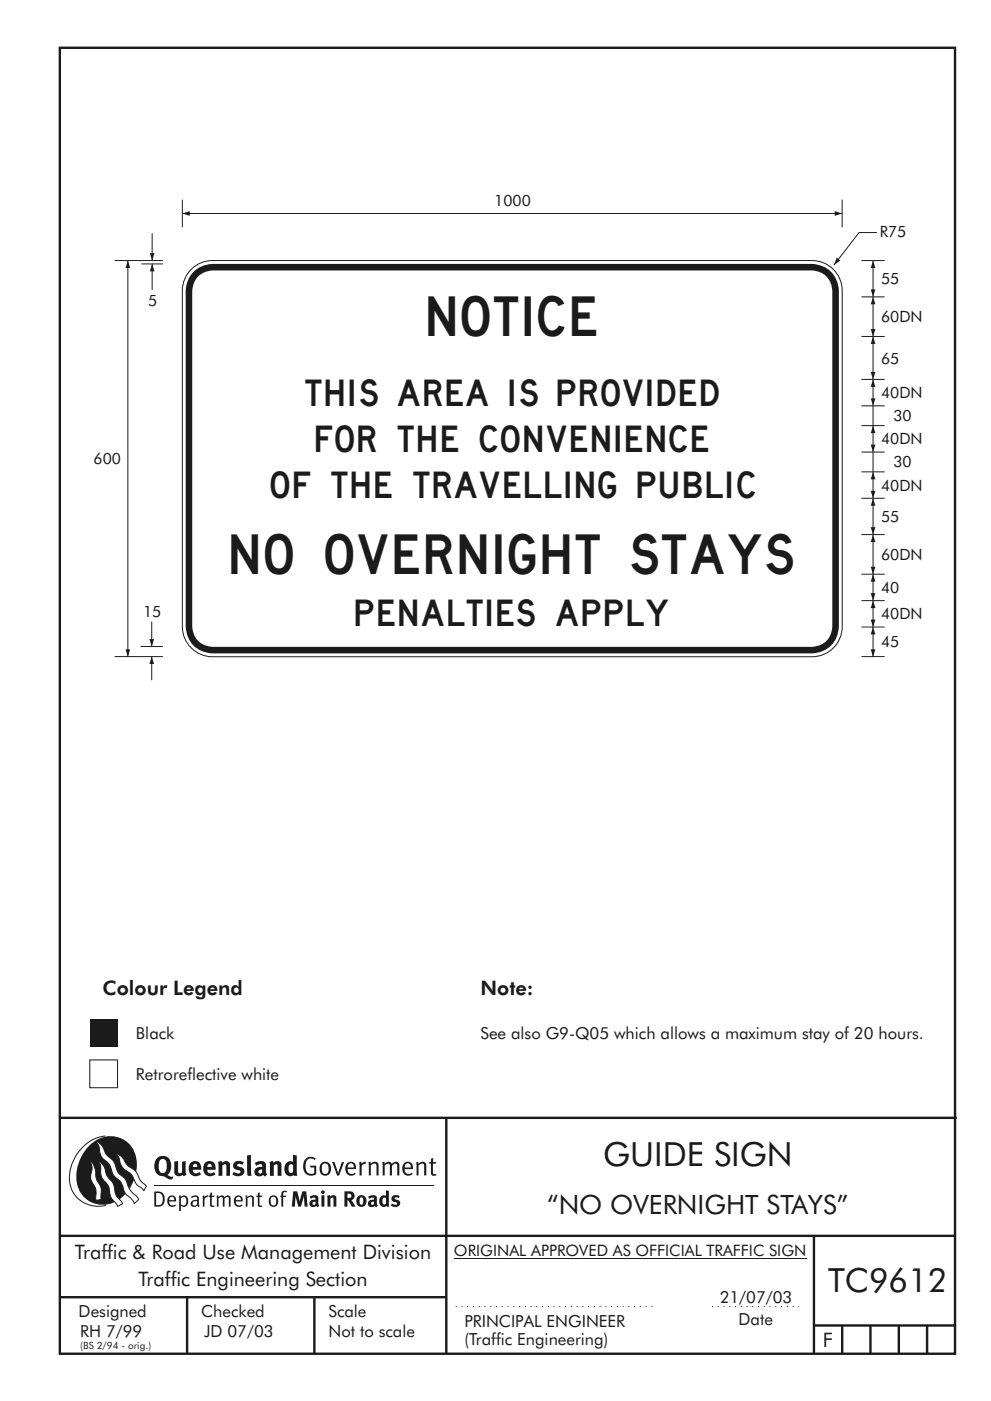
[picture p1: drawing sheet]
<svg xmlns="http://www.w3.org/2000/svg" width="210mm" height="297mm" viewBox="0 0 210 297" stroke-linecap="round" stroke-linejoin="round" font-family="sans-serif">
<g fill="none" stroke="#1f1a17" stroke-width=".51">
<path d="M12.7 10.1h189.9v276.9h-189.9zM12.7 237h190.3M94.7 236.9v50.1M12.7 262h190M12.7 275h82M39.7 275v12M66.7 275v12M172.7 262v25M172.7 281h30M178.7 281v6M184.7 281v6M190.7 281v6"/>
<path d="M196.7 281v6"/>
</g>
<path d="M151.1 277h18.4" fill="none" stroke="#1f1a17" stroke-width=".21" stroke-dasharray=".2 1" stroke-linecap="butt"/>
<path d="M19 216.2h5.9v5.9h-5.9z" fill="#1f1a17"/>
<path d="M19 224.7h5.9v5.9h-5.9z" fill-rule="evenodd" fill="#fff" stroke="#1f1a17" stroke-width=".21"/>
<path d="M96.3 266.7h74.7" fill="none" stroke="#1f1a17" stroke-width=".21"/>
<path d="M96.7 277h42.7" fill="none" stroke="#1f1a17" stroke-width=".21" stroke-dasharray=".2 1" stroke-linecap="butt"/>
<g fill="#1f1a17">
<path d="M64.9 245.6a1.61 1.61 0 0 1 2.1 .1l-.2 .2a1.17 1.17 0 0 0-1.4-.1 1.17 1.17 0 0 0-.6 1.2 1.42 1.42 0 0 0 1.2 1.9l.7-.2v-1.2h-.8l-.1-.4h1.3v1.9a1.82 1.82 0 0 1-2.2-.1 1.82 1.82 0 0 1-.6-2.1l.2-.7z" fill-rule="evenodd"/>
<path d="M68.2 246.6a1.77 1.77 0 0 0 .4 2.6 1.39 1.39 0 0 0 1.4-.5 1.39 1.39 0 0 0 .2-1.5 1.19 1.19 0 0 0-2-.6zM68.5 246.8a.83 .83 0 0 1 1 .1 .83 .83 0 0 1 .2 1 .75 .75 0 0 1-.6 1 .75 .75 0 0 1-.8-.8v-.9z" fill-rule="evenodd"/>
<path d="M70.5 246.4l.4-.1 .8 2.4 .8-2.3h.5l-1.1 2.8h-.4z" fill-rule="evenodd"/>
<path d="M73.6 246.7a1.74 1.74 0 0 0 .5 2.5h.9l.5-.3-.2-.3a.89 .89 0 0 1-1.1 .2 .89 .89 0 0 1-.4-.9h1.7a1.15 1.15 0 0 0-.4-1.4 1.15 1.15 0 0 0-1.5 .2zM74 246.9a.67 .67 0 0 1 .8-.1 .67 .67 0 0 1 .3 .7h-1.3z" fill-rule="evenodd"/>
<path d="M76.2 246.4l.4-.1 .1 .5 .5-.4 .5-.1-.2 .5a.61 .61 0 0 0-.8 .6v1.8h-.4z" fill-rule="evenodd"/>
<path d="M78.1 246.4l.5-.1 .1 .5a.89 .89 0 0 1 .9-.5 .89 .89 0 0 1 .7 .8v2.1h-.4v-2.1l-.1-.3-.3-.1-.8 .4v2.1h-.4z" fill-rule="evenodd"/>
<path d="M81.1 246.4l.4-.1 .1 .4a.83 .83 0 0 1 .8-.4 .83 .83 0 0 1 .7 .5 .86 .86 0 0 1 .9-.5 .86 .86 0 0 1 .7 .8v2.1h-.4l-.1-2.3a.5 .5 0 0 0-.8 0l-.2 .2v2.1h-.5v-2.2l-.4-.3-.7 .4v2.1h-.4z" fill-rule="evenodd"/>
<path d="M85.7 246.7a1.74 1.74 0 0 0 .5 2.5h.9l.5-.3-.2-.3a.89 .89 0 0 1-1.1 .2 .89 .89 0 0 1-.4-.9h1.7a1.15 1.15 0 0 0-.5-1.4 1.15 1.15 0 0 0-1.4 .2zM86 246.9a.67 .67 0 0 1 .9-.1 .67 .67 0 0 1 .3 .7h-1.3z" fill-rule="evenodd"/>
<path d="M88.3 246.4l.4-.1 .1 .5a.89 .89 0 0 1 .9-.5 .89 .89 0 0 1 .7 .8v2.1h-.4v-2.1l-.1-.3-.3-.1-.8 .4v2.1h-.4z" fill-rule="evenodd"/>
<path d="M91.5 245.7l.4-.2v.9h.7l-.2 .3h-.5v2.1l.1 .1h.5l.1 .3a.71 .71 0 0 1-1.2-.5v-2h-.3v-.3h.3z" fill-rule="evenodd"/>
<path d="M37 246.3l.8-.2v2a.46 .46 0 0 0 .2 .7 .46 .46 0 0 0 .6-.3v-2.2l.8-.1v2.3l.2 .6-.6 .3-.2-.3a1.03 1.03 0 0 1-1.2 .2 1.03 1.03 0 0 1-.6-1z" fill-rule="evenodd"/>
<path d="M40.4 246.6a1.64 1.64 0 0 0 0 2.3 1.64 1.64 0 0 0 2.3 .1l-.4-.5a.78 .78 0 0 1-.9 .3 .78 .78 0 0 1-.5-.8h1.8a1.37 1.37 0 0 0-.6-1.6 1.37 1.37 0 0 0-1.7 .2zM41 246.9a.48 .48 0 0 1 .7-.1 .48 .48 0 0 1 .2 .6h-1z" fill-rule="evenodd"/>
<path d="M43.5 246.6a1.65 1.65 0 0 0-.2 2 1.65 1.65 0 0 0 1.9 .7l.5-.3-.3-.5a.78 .78 0 0 1-.9 .3 .78 .78 0 0 1-.5-.8h1.8a1.37 1.37 0 0 0-.6-1.6 1.37 1.37 0 0 0-1.7 .2zM44.1 246.9a.48 .48 0 0 1 .6-.1 .48 .48 0 0 1 .2 .6h-.9z" fill-rule="evenodd"/>
<path d="M46.3 246.4l.7-.3 .1 .4a.95 .95 0 0 1 1-.3 .95 .95 0 0 1 .7 .9v2.2h-.8v-2.3l-.3-.2-.5 .3v2.2h-.8z" fill-rule="evenodd"/>
<path d="M49.7 246.5a1.73 1.73 0 0 1 2-.1l-.2 .6-.6-.2a.42 .42 0 0 0-.6 .3l.2 .2a1.23 1.23 0 0 1 1.4 1 1.47 1.47 0 0 1-2.3 .9l-.3-.1 .3-.6 .7 .3a.47 .47 0 0 0 .7-.3 .87 .87 0 0 0-1-.6l-.4-.2-.1-.4z" fill-rule="evenodd"/>
<path d="M54.1 246.6l.3 .6 .3-.2a.62 .62 0 0 1 .9 0v.4a1.21 1.21 0 0 0-1.3 .3 1.21 1.21 0 0 0-.2 1.4 1.19 1.19 0 0 0 1.7 0l.5 .3 .4-.4-.3-.4v-1.3a.96 .96 0 0 0-1.3-1.1zM55 248.1l.6-.1v.6a.43 .43 0 0 1-.6 .1 .43 .43 0 0 1 0-.6z" fill-rule="evenodd"/>
<path d="M57.2 246.4l.7-.3 .1 .4a.95 .95 0 0 1 1-.3 .95 .95 0 0 1 .7 .9v2.2h-.8v-2.3l-.3-.2-.5 .3v2.2h-.8z" fill-rule="evenodd"/>
<path d="M62.2 244.8v1.6a1.29 1.29 0 0 0-1.4 .1 1.29 1.29 0 0 0-.5 1.3 1.24 1.24 0 0 0 .5 1.4 1.24 1.24 0 0 0 1.5-.1l.1 .2h.7l-.1-4.3zM61.5 246.9h.4l.3 .1v1.5l-.3 .2a.48 .48 0 0 1-.6-.5 1.52 1.52 0 0 1 .2-1.3z" fill-rule="evenodd"/>
<path d="M52.4 245l.8-.2 .2 4.5h-.8l-.1-.2z" fill-rule="evenodd"/>
</g>
<path d="M22.4 240.9a9 9 0 0 0-7.4 10.8 6.2 6.2 0 0 0 7.5 3.9M32.7 251.4h59.4" fill="none" stroke="#1f1a17" stroke-width=".21"/>
<path d="M19.1 242.7a5.7 5.7 0 0 1 6.5-1.4 5.7 5.7 0 0 1 3.4 5.7 8.6 8.6 0 0 1-6.2 8.4 5.7 5.7 0 0 1-6.5-7.1 9.9 9.9 0 0 1 2.8-5.6z" fill-rule="evenodd" fill="#1f1a17"/>
<path d="M24.4 244.6a3.1 3.1 0 0 1 2.3 2.1l.8 .8a3.2 3.2 0 0 1 2 2.3l.4 .7 1.2 1-.6 .9-.2-.3a3.5 3.5 0 0 1-1.9-2 3.8 3.8 0 0 0-2.1-2.2 3.5 3.5 0 0 1-1-2.3zM20.4 242a3.4 3.4 0 0 1 1.9 2.4l.7 .9a3.3 3.3 0 0 1 1.7 2.5 4.4 4.4 0 0 0 1.7 2l.3 .3a6.1 6.1 0 0 0 2.5 3.7l.2 .5-.9 .9a6.1 6.1 0 0 0-1.9-2.2l-.4-.7a3.6 3.6 0 0 0-1.9-2.8l-.6-1.1a3.6 3.6 0 0 0-1.9-2.8 3.7 3.7 0 0 1-.8-2.4zM21 246.2a3.4 3.4 0 0 1 1.5 2.7l.6 .9a3.8 3.8 0 0 1 1.4 3.1l.3 .8 1.2 1.5-1 .6-.5-.8a3.2 3.2 0 0 1-1.3-2.8 4.3 4.3 0 0 0-1.4-2.2 4.7 4.7 0 0 1-.5-2.9zM19.2 246.1a5.1 5.1 0 0 1 1.2 3.7l.3 .7a3.1 3.1 0 0 1 .7 3l.1 .8-1.1 .2-.1-.8a3.5 3.5 0 0 0-.9-3.2 3.6 3.6 0 0 1 .1-2.6z" fill-rule="evenodd" fill="#fff" stroke="#1f1a17" stroke-width=".21"/>
<g fill="#1f1a17">
<path d="M33.4 245.5a2.51 2.51 0 0 0 .4 3.7l.8 .2a2.78 2.78 0 0 0 2 .6l.2-.5h-.6l-.7-.4a2.56 2.56 0 0 0 0-3.8 1.83 1.83 0 0 0-2.1 .2zM34 245.9a.87 .87 0 0 1 1 0 .87 .87 0 0 1 .4 .9v.4a1.17 1.17 0 0 1-.9 1.5h-.3a2.38 2.38 0 0 1-.2-2.8z" fill-rule="evenodd"/>
<path d="M33.1 252.9v2.6a1.12 1.12 0 0 0 1.2-.3 1.12 1.12 0 0 0 .2-1.1l-.1-.6-.3-.4zM32.7 252.6h1.1a1.67 1.67 0 0 1 1.2 1.7 1.67 1.67 0 0 1-1.3 1.5h-1zM36.1 253.9l-.2 .6h1.1a.55 .55 0 0 0-.3-.7 .55 .55 0 0 0-.6 .1zM35.8 253.8a.95 .95 0 0 1 1.2-.2 .95 .95 0 0 1 .4 1.1h-1.5a.72 .72 0 0 0 .4 .8 .72 .72 0 0 0 .9-.1l.1 .2a1.15 1.15 0 0 1-1.5 0 1.15 1.15 0 0 1-.2-1.5zM38.4 254.1v1.2a.7 .7 0 0 0 .9 .1 .7 .7 0 0 0 .2-.9 .61 .61 0 0 0-.4-.7 .61 .61 0 0 0-.7 .3zM38 253.5l.3-.1 .1 .4a.95 .95 0 0 1 1.2-.1 .95 .95 0 0 1 .3 1.1 .92 .92 0 0 1-.5 1 .92 .92 0 0 1-1-.2v1.1l-.4 .1zM40.9 254.9a.5 .5 0 0 0 .2 .7 .5 .5 0 0 0 .7-.3v-.7zM40.5 253.8a1 1 0 0 1 1.7 .2v1.4l.2 .3-.2 .2-.3-.3a.78 .78 0 0 1-1.4-.1 .78 .78 0 0 1 .8-1.1h.5a.58 .58 0 0 0-.3-.7 .58 .58 0 0 0-.7 .3zM43 253.5l.3-.1 .1 .4 .3-.3h.5l-.2 .3a.52 .52 0 0 0-.6 .6v1.4h-.4zM44.6 252.9l.4-.1-.1 .7h.6l-.1 .3h-.5v1.5a.35 .35 0 0 0 .6 .3v.2a.57 .57 0 0 1-.6 .1 .57 .57 0 0 1-.3-.5v-1.6h-.3v-.3h.3zM45.9 253.5l.4-.1 .1 .4 .2-.2a.64 .64 0 0 1 1 .2 .7 .7 0 0 1 .8-.4 .7 .7 0 0 1 .5 .7v1.7h-.4v-1.7l-.2-.3-.7 .3v1.7h-.3v-1.6a.38 .38 0 0 0-.3-.5 .38 .38 0 0 0-.5 .3l-.1 .1v1.7h-.4zM50.2 253.9l-.2 .6h1.1a.55 .55 0 0 0-.2-.7 .55 .55 0 0 0-.7 .1zM49.9 253.8a.95 .95 0 0 1 1.2-.2 .95 .95 0 0 1 .4 1.1h-1.5a.72 .72 0 0 0 .4 .8 .72 .72 0 0 0 .9-.1l.1 .2a1.15 1.15 0 0 1-1.5 0 1.15 1.15 0 0 1-.2-1.5zM52.1 253.5l.3-.1 .1 .4a.72 .72 0 0 1 .8-.4 .72 .72 0 0 1 .6 .7v1.7h-.4v-1.5a.45 .45 0 0 0-.3-.6 .45 .45 0 0 0-.5 .3l-.2 .1v1.7h-.3zM54.7 252.9l.4-.1v.7h.6l-.1 .3h-.5v1.5a.35 .35 0 0 0 .5 .3v.2a.57 .57 0 0 1-.6 .1 .57 .57 0 0 1-.3-.5v-1.6h-.3v-.3h.3zM57.6 253.9l-.2 .7a.65 .65 0 0 0 .3 .9 .65 .65 0 0 0 .8-.3l.1-.1a.93 .93 0 0 0-.7-1.4zM57.3 253.8a1.12 1.12 0 0 1 1.4 0 1.12 1.12 0 0 1 .2 1.4 1.01 1.01 0 0 1-1.2 .7 1.01 1.01 0 0 1-.7-1.2zM59.9 252.6l.5-.2 .5 .2-.2 .2-.3-.1-.3 .2v.6h.6l-.1 .3h-.5v2h-.4v-2h-.2v-.3h.2zM62.2 252.6l-.3 3.2h.7l.1-2.2 .6 2.2h.5l.7-2.2 .1 2.2h.7l-.3-3.2h-.9l-.5 2.1-.5-2.1zM65.7 253.7l.3 .5a.51 .51 0 0 1 .5-.3 .51 .51 0 0 1 .4 .4v.1a.88 .88 0 0 0-1.1 .3 .88 .88 0 0 0 .2 1.1 .9 .9 0 0 0 1.1-.1l.3 .3 .4-.4-.3-.3v-1.1a.87 .87 0 0 0-.4-.8 .87 .87 0 0 0-1 .1zM66.4 254.9l.5-.1v.5l-.1 .1h-.3l-.2-.1zM68.2 253.5v2.3h.6v-2.4zM68.1 252.8a.4 .4 0 0 0 .8 0 .4 .4 0 0 0-.8 0zM69.4 253.5l.1 2.3h.6v-1.7a.33 .33 0 0 1 .4-.2 .33 .33 0 0 1 .2 .4v1.5h.7v-1.7a.75 .75 0 0 0-.6-.7 .75 .75 0 0 0-.8 .3v-.3zM73.1 252.6v3.2h.6v-1.3l.3 .2 .7 1.1h.7l-.9-1.4a.94 .94 0 0 0 .7-1 .94 .94 0 0 0-.9-.8zM73.7 253.1a.51 .51 0 0 1 .7 .1 .51 .51 0 0 1-.1 .8h-.6zM75.9 253.7a1.19 1.19 0 0 0-.1 1.8 1.19 1.19 0 0 0 1.7-.1 1.19 1.19 0 0 0 0-1.6 1.19 1.19 0 0 0-1.6-.1zM76.5 253.9h.2a.99 .99 0 0 1 0 1.5 1.06 1.06 0 0 1-.2-1.5zM78.1 253.7l.3 .5a.51 .51 0 0 1 .5-.3 .51 .51 0 0 1 .4 .4v.1a.88 .88 0 0 0-1.1 .3 .88 .88 0 0 0 .2 1.1 .9 .9 0 0 0 1.1-.1l.3 .3 .4-.4-.2-.3v-1.1a.87 .87 0 0 0-.5-.8 .87 .87 0 0 0-1 .1zM78.9 254.9l.4-.1v.5l-.1 .1h-.3l-.2-.1zM81.9 252.4v1.2a1.2 1.2 0 0 0-1.4 .5 1.2 1.2 0 0 0 .2 1.5l.5 .3 .8-.2v.1h.6l-.1-3.3zM81.4 254l.5 .1-.1 1.2a.46 .46 0 0 1-.5 0 .46 .46 0 0 1-.2-.6zM83.3 253.6a.79 .79 0 0 0-.2 1 .79 .79 0 0 0 1 .3 .33 .33 0 0 1 0 .5 .33 .33 0 0 1-.5 0l-.5-.2-.2 .4a1.15 1.15 0 0 0 1.2 .3 1.15 1.15 0 0 0 .8-1 1.49 1.49 0 0 0-1.2-.7 .4 .4 0 0 1 .3-.4 .4 .4 0 0 1 .4 .1l.2 .1 .2-.4a1.47 1.47 0 0 0-1.5 0z" fill-rule="evenodd"/>
</g>
<path d="M40.6 57.1a6.4 6.4 0 0 1 4.5-1.9h127.2a6.4 6.4 0 0 1 6.4 6.4v71.3a6.4 6.4 0 0 1-6.4 6.3h-127.2a6.4 6.4 0 0 1-6.4-6.3v-71.3a6.3 6.3 0 0 1 1.9-4.5z" fill-rule="evenodd" fill="#fff" stroke="#1f1a17" stroke-width=".21"/>
<path d="M41.1 57.6a5.9 5.9 0 0 1 4-1.6h127.2a5.7 5.7 0 0 1 5.7 5.6v71.2a5.7 5.7 0 0 1-5.7 5.7h-127.2a5.7 5.7 0 0 1-5.7-5.7v-71.2a6.1 6.1 0 0 1 1.7-4z" fill-rule="evenodd" fill="#1f1a17"/>
<path d="M42.3 58.4a4.8 4.8 0 0 1 2.8-1.1h127.2a4.3 4.3 0 0 1 4.3 4.4v71.1a4.3 4.3 0 0 1-4.3 4.3h-127.2a4.3 4.3 0 0 1-4.3-4.3v-71.1a4.6 4.6 0 0 1 1.5-3.3z" fill-rule="evenodd" fill="#fff"/>
<path d="M38.7 45.3h140" fill="none" stroke="#1f1a17" stroke-width=".21"/>
<g fill="#1f1a17">
<path d="M38.7 45.3l1.6-.5v1z" fill-rule="evenodd"/>
<path d="M177.1 44.8l1.6 .5-1.6 .5z" fill-rule="evenodd"/>
</g>
<path d="M185.2 62.9v8.4" fill="none" stroke="#1f1a17" stroke-width=".21"/>
<g fill="#1f1a17">
<path d="M185.2 62.9l.5 1.6h-1z" fill-rule="evenodd"/>
<path d="M184.7 69.8h1l-.5 1.5z" fill-rule="evenodd"/>
</g>
<path d="M185.2 132.9v6.3" fill="none" stroke="#1f1a17" stroke-width=".21"/>
<g fill="#1f1a17">
<path d="M185.2 132.9l.5 1.6h-1z" fill-rule="evenodd"/>
<path d="M184.7 137.7h1l-.5 1.5z" fill-rule="evenodd"/>
</g>
<path d="M185.2 105.6v7.7" fill="none" stroke="#1f1a17" stroke-width=".21"/>
<g fill="#1f1a17">
<path d="M184.7 111.8h1l-.5 1.5z" fill-rule="evenodd"/>
<path d="M185.2 105.6l.5 1.6h-1z" fill-rule="evenodd"/>
</g>
<path d="M185.2 113.3v8.4" fill="none" stroke="#1f1a17" stroke-width=".21"/>
<g fill="#1f1a17">
<path d="M184.7 120.2h1l-.5 1.5z" fill-rule="evenodd"/>
<path d="M185.2 113.3l.5 1.6h-1z" fill-rule="evenodd"/>
</g>
<path d="M38.7 42.3v5.9M178.7 42.3v5.9M182.8 62.9h4.9M182.8 71.3h4.9M185.2 95.8v4.2M182.8 105.6h4.9M182.8 113.3h4.9M182.8 121.7h4.9M182.8 139.2h4.9M182.8 132.9h4.9M185.2 127.3v5.6" fill="none" stroke="#1f1a17" stroke-width=".21"/>
<g fill="#1f1a17">
<path d="M185.2 127.3l.5 1.6h-1z" fill-rule="evenodd"/>
<path d="M184.7 131.4h1l-.5 1.5z" fill-rule="evenodd"/>
</g>
<path d="M182.8 127.3h4.9M185.2 121.7v5.6" fill="none" stroke="#1f1a17" stroke-width=".21"/>
<g fill="#1f1a17">
<path d="M185.2 121.7l.5 1.6h-1z" fill-rule="evenodd"/>
<path d="M184.7 125.8h1l-.5 1.5z" fill-rule="evenodd"/>
</g>
<path d="M185.2 100v5.6" fill="none" stroke="#1f1a17" stroke-width=".21"/>
<g fill="#1f1a17">
<path d="M185.2 100l.5 1.6h-1z" fill-rule="evenodd"/>
<path d="M184.7 104.1h1l-.5 1.5z" fill-rule="evenodd"/>
</g>
<path d="M182.8 95.8h4.9M185.2 90.2v5.6M182.8 100h4.9" fill="none" stroke="#1f1a17" stroke-width=".21"/>
<g fill="#1f1a17">
<path d="M185.2 90.2l.5 1.6h-1z" fill-rule="evenodd"/>
<path d="M184.7 94.3h1l-.5 1.5z" fill-rule="evenodd"/>
</g>
<path d="M185.2 71.3v9.1M182.8 90.2h4.9" fill="none" stroke="#1f1a17" stroke-width=".21"/>
<g fill="#1f1a17">
<path d="M185.2 71.3l.5 1.6h-1z" fill-rule="evenodd"/>
<path d="M184.7 78.9h1l-.5 1.5z" fill-rule="evenodd"/>
</g>
<path d="M186.1 49.3h-3.8l-5.4 6.9" fill="none" stroke="#1f1a17" stroke-width=".21"/>
<path d="M177.5 54.6l.8 .7-1.4 .9z" fill-rule="evenodd" fill="#1f1a17"/>
<path d="M182.8 86h4.9M185.2 80.4v9.8" fill="none" stroke="#1f1a17" stroke-width=".21"/>
<g fill="#1f1a17">
<path d="M185.2 80.4l.5 1.6h-1z" fill-rule="evenodd"/>
<path d="M184.7 84.5h1l-.5 1.5z" fill-rule="evenodd"/>
</g>
<path d="M185.2 55.2v7.7M182.8 80.4h4.9" fill="none" stroke="#1f1a17" stroke-width=".21"/>
<g fill="#1f1a17">
<path d="M185.2 55.2l.5 1.6h-1z" fill-rule="evenodd"/>
<path d="M184.7 61.4h1l-.5 1.5z" fill-rule="evenodd"/>
</g>
<path d="M27.1 55.2v84M182.8 55.2h4.9" fill="none" stroke="#1f1a17" stroke-width=".21"/>
<g fill="#1f1a17">
<path d="M26.6 137.7h1l-.5 1.5z" fill-rule="evenodd"/>
<path d="M27.1 55.2l.5 1.6h-1z" fill-rule="evenodd"/>
</g>
<path d="M24.3 55.2h10.3M30 56h4.6M24.3 139.2h10.3M29.8 137.1h4.8M32.2 131.8v5.3" fill="none" stroke="#1f1a17" stroke-width=".21"/>
<path d="M31.7 135.5h1l-.5 1.6z" fill-rule="evenodd" fill="#1f1a17"/>
<path d="M32.3 56v5.5" fill="none" stroke="#1f1a17" stroke-width=".21"/>
<path d="M32.3 56l.5 1.5h-1z" fill-rule="evenodd" fill="#1f1a17"/>
<path d="M32.2 139.2v5" fill="none" stroke="#1f1a17" stroke-width=".21"/>
<path d="M32.2 139.2l.5 1.6h-1z" fill-rule="evenodd" fill="#1f1a17"/>
<path d="M32.3 49.5v5.7" fill="none" stroke="#1f1a17" stroke-width=".21"/>
<path d="M31.8 53.7h1l-.5 1.5z" fill-rule="evenodd" fill="#1f1a17"/>
<g font-size="8.4" fill="#1f1a17">
<text x="90.9" y="71.3">NOTICE</text>
<text x="49.1" y="121.7">NO OVERNIGHT STAYS</text>
</g>
<g font-size="7.1" fill="#1f1a17">
<text x="128" y="247.3">GUIDE SIGN</text>
<text x="175.7" y="274">TC9612</text>
</g>
<g font-size="5.6" fill="#1f1a17">
<text x="64.8" y="86">THIS AREA IS PROVIDED</text>
<text x="67.1" y="95.8">FOR THE CONVENIENCE</text>
<text x="57.5" y="105.6">OF THE TRAVELLING PUBLIC</text>
<text x="75.5" y="132.8">PENALTIES APPLY</text>
<text x="116.1" y="257.5">“NO OVERNIGHT STAYS”</text>
</g>
<g font-size="4.2" fill="#1f1a17">
<text x="21.7" y="211">Colour Legend</text>
<text x="102" y="211">Note:</text>
<text x="15.9" y="267">Traffic &amp; Road Use Management Division</text>
<text x="29.4" y="272.6">Traffic Engineering Section</text>
<text x="174.6" y="285.6">F</text>
</g>
<g font-size="3.5" fill="#1f1a17">
<text x="28.9" y="220.3">Black</text>
<text x="102" y="220.4">See also G9-Q05 which allows a maximum stay of 20 hours.</text>
<text x="28.9" y="228.9">Retroreflective white</text>
<text x="16.7" y="279.3">Designed</text>
<text x="42.7" y="279.3">Checked</text>
<text x="69.7" y="279.3">Scale</text>
<text x="98.5" y="281.4">PRINCIPAL ENGINEER</text>
<text x="152.7" y="276.3">21/07/03</text>
<text x="156.7" y="281">Date</text>
<text x="17" y="283.5">RH 7/99</text>
<text x="43.3" y="283.5">JD 07/03</text>
<text x="69.7" y="283.6">Not to scale</text>
<text x="98.5" y="285.1">(Traffic Engineering)</text>
</g>
<text font-size="3.4" fill="#1f1a17" x="96.3" y="266.3">ORIGINAL APPROVED AS OFFICIAL TRAFFIC SIGN</text>
<g font-size="3.3" fill="#1f1a17">
<text x="104.9" y="43.6">1000</text>
<text x="186.7" y="50.3">R75</text>
<text x="31.4" y="64.8">5</text>
<text x="186.9" y="60.2">55</text>
<text x="186.9" y="68.3">60DN</text>
<text x="186.9" y="77.1">65</text>
<text x="186.9" y="84.4">40DN</text>
<text x="189.6" y="89.3">30</text>
<text x="186.9" y="94.2">40DN</text>
<text x="19.8" y="98.4">600</text>
<text x="189.6" y="99.1">30</text>
<text x="186.9" y="104">40DN</text>
<text x="186.9" y="110.6">55</text>
<text x="186.9" y="118.7">60DN</text>
<text x="186.9" y="125.7">40</text>
<text x="30.4" y="130.9">15</text>
<text x="186.9" y="131.3">40DN</text>
<text x="186.9" y="137.3">45</text>
</g>
<text font-size="2.1" fill="#1f1a17" x="17" y="286">(BS 2/94 - orig.)</text>
</svg>
